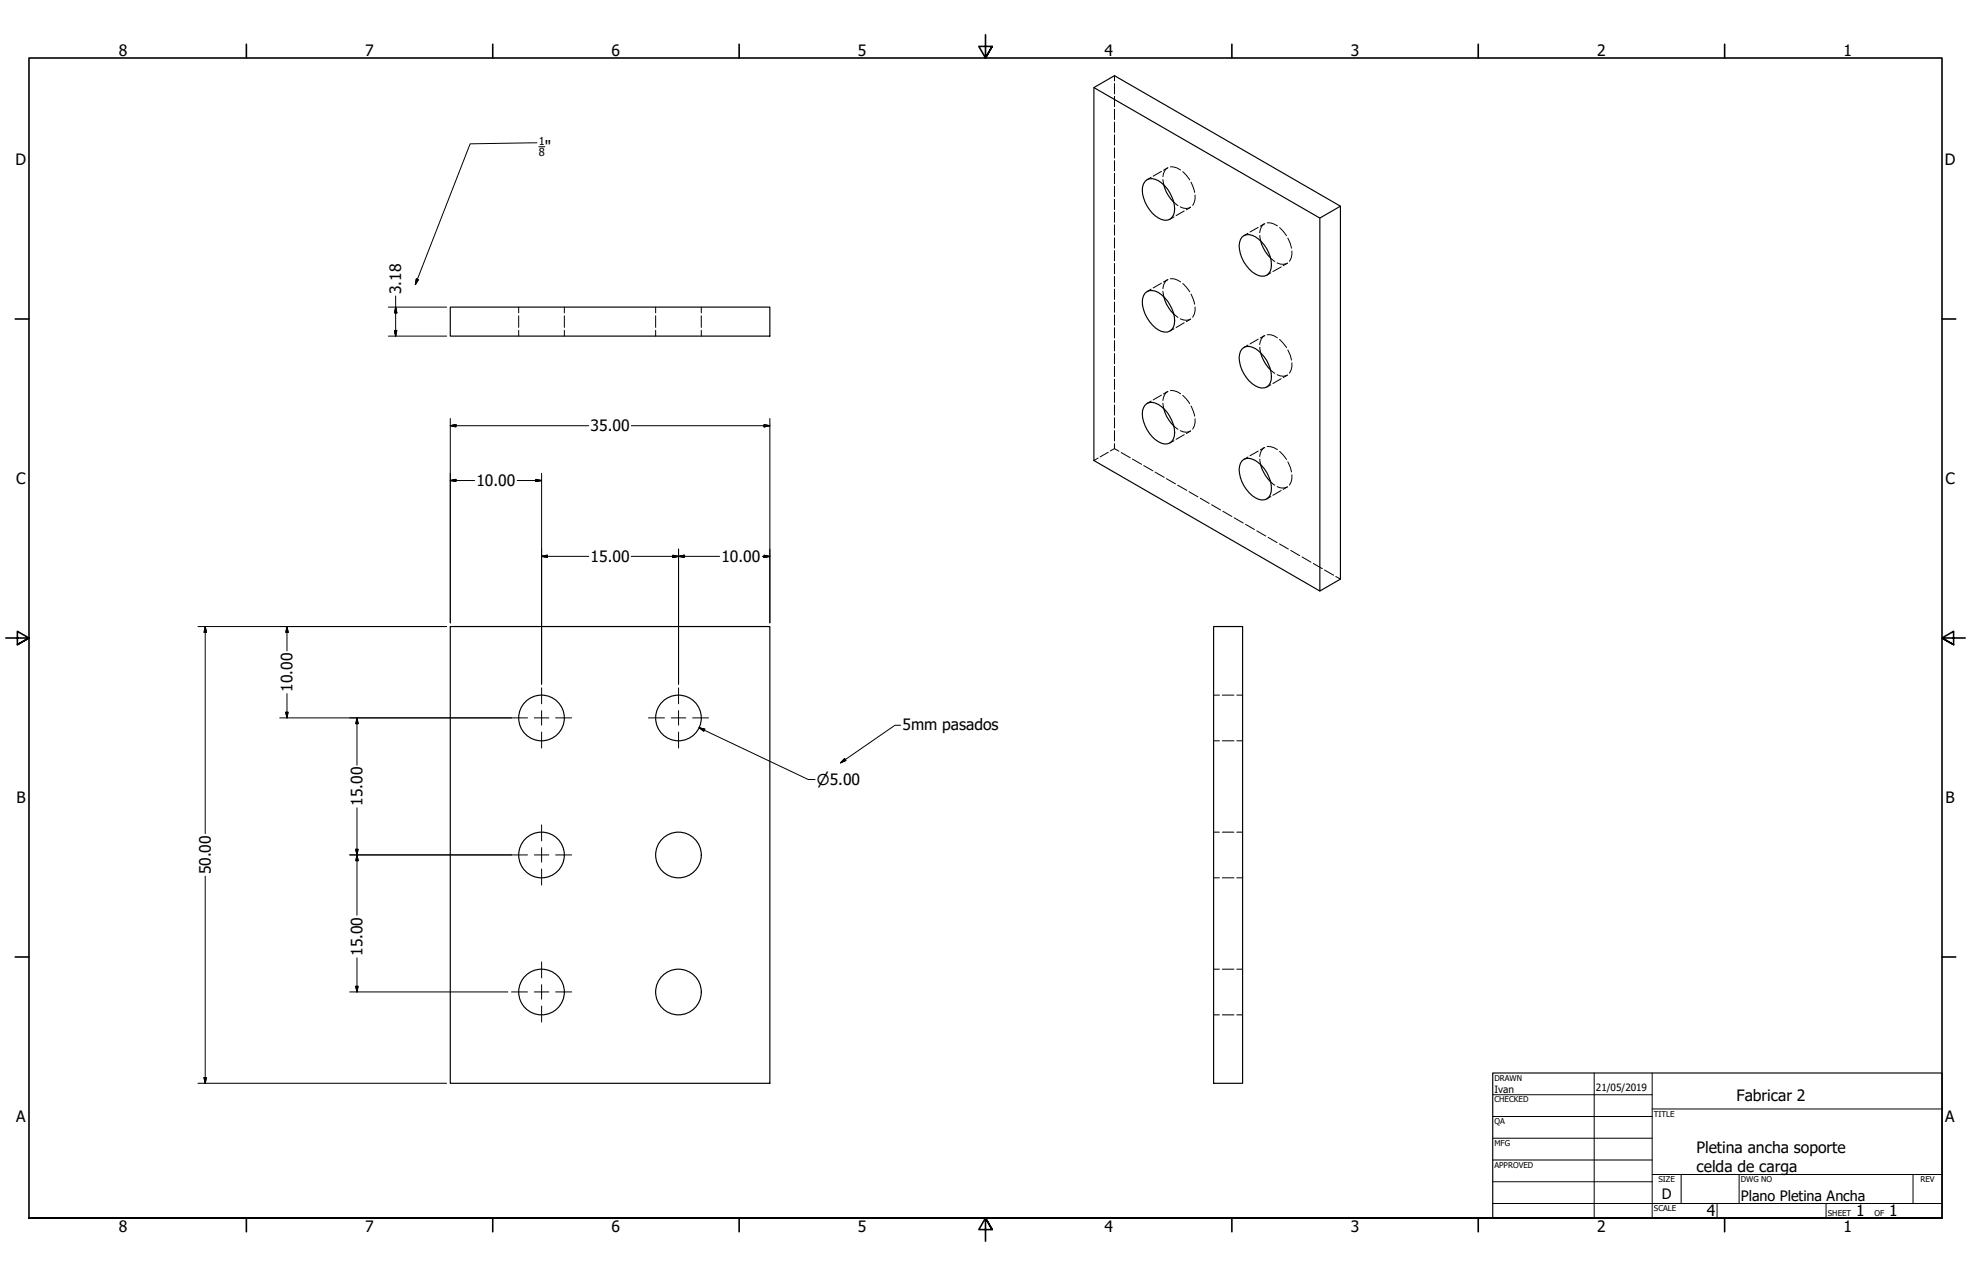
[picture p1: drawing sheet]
<svg xmlns="http://www.w3.org/2000/svg" width="864mm" height="559mm" viewBox="0 0 864 559" stroke-linecap="round" stroke-linejoin="round" font-family="sans-serif">
<!-- layer: Visible (ANSI) -->
<g fill="none" stroke="#000" stroke-width=".51">
<path d="M479.3 38.4l99 57.1 9-5.2v163.3l-9 5.2v-163.3M501.7 79.4a5.1 5.1 0 0 1 7.3 .7 15.2 15.2 0 0 1 5.5 12.9 4.1 4.1 0 0 1-6.9 2.5 15.2 15.2 0 0 1-7-13.8zM509.9 81a15.7 15.7 0 0 0 4.4 7.6M587.3 90.3l-99-57.2-9 5.3v163.3l99 57.1M544.1 103.9a5.2 5.2 0 0 1 7.3 .7 15 15 0 0 1 5.6 12.8 4.1 4.1 0 0 1-2.7 3.5 4.1 4.1 0 0 1-4.3-.9 15 15 0 0 1-6.9-13.8zM552.3 105.4a17.3 17.3 0 0 0 4.4 7.6M197.3 134.5h140v12.7h-140zM501.7 128.4a5.2 5.2 0 0 1 7.3 .7 15.2 15.2 0 0 1 5.5 12.8 4.2 4.2 0 0 1-6.9 2.6 15.4 15.4 0 0 1-7-13.8zM509.9 129.9a15.7 15.7 0 0 0 4.4 7.6M544.1 152.9a5.1 5.1 0 0 1 7.3 .7 15.2 15.2 0 0 1 5.6 12.8 4.1 4.1 0 0 1-2.7 3.5 4.1 4.1 0 0 1-4.3-.9 15 15 0 0 1-6.9-13.7zM552.3 154.4a17.3 17.3 0 0 0 4.4 7.7M501.7 177.4a5.1 5.1 0 0 1 7.3 .7 15.2 15.2 0 0 1 5.5 12.8 4.1 4.1 0 0 1-6.9 2.6 15.2 15.2 0 0 1-7-13.8z"/>
<path d="M509.9 178.9a15.7 15.7 0 0 0 4.4 7.7M544.1 201.9a5.2 5.2 0 0 1 7.3 .7 15 15 0 0 1 5.6 12.8 4.1 4.1 0 0 1-2.7 3.5 4.1 4.1 0 0 1-4.3-.9 15 15 0 0 1-6.9-13.8zM552.3 203.4a17.3 17.3 0 0 0 4.4 7.6M197.3 274.4h140v200h-140zM531.7 274.4h12.7v200h-12.7z"/>
<circle cx="237.3" cy="314.4" r="10"/>
<circle cx="297.3" cy="314.4" r="10"/>
<circle cx="237.3" cy="374.4" r="10"/>
<circle cx="297.3" cy="374.4" r="10"/>
<circle cx="237.3" cy="434.4" r="10"/>
<circle cx="297.3" cy="434.4" r="10"/>
</g>
<!-- layer: Hidden (ANSI) -->
<g fill="none" stroke="#000" stroke-width=".44">
<path d="M488.3 33.1v2.3M488.3 36.6v4.5M488.3 42.2v4.5M488.3 47.8v4.5M488.3 53.5v4.5M488.3 59.1v4.5M488.3 64.7v4.5M488.3 70.4v4.5M488.3 75.9v4.6M504.4 77.7l-1.8 1M508.9 75.1l-3.6 2.1M509.5 78.6l.4 2.4"/>
<path d="M511.6 73.5l-1.8 1M511.7 73.5a4.6 4.6 0 0 0-2.2 3.9M512.8 73.1a6.3 6.3 0 0 1 4.5 1.3M518.2 75.2l3.1 3.6M521.8 79.8l1.6 4.5M488.3 81.6v4.5M488.3 87.2v4.6M488.3 92.8v4.5M488.3 98.5v4.5M514.3 88.6l1.8 1.4M514.4 95l-1.8 1M517.1 90.6a4.2 4.2 0 0 0 4.6 .1"/>
<path d="M518.9 92.4l-3.6 2M521.6 90.8l-1.8 1.1M523.6 85.4a6.4 6.4 0 0 1-1.1 4.5M551.3 99.6l-3.6 2M554 98l-1.8 1.1M554.2 98a4.4 4.4 0 0 0-2.3 3.9M555.2 97.6a6.3 6.3 0 0 1 4.5 1.3M560.6 99.7l3.1 3.6M488.3 104.1v4.5M488.3 109.7v4.5M488.3 115.4v4.5M546.8 102.2l-1.8 1"/>
<path d="M552 103.1l.3 2.3M556.7 113l1.8 1.5M556.8 119.4l-1.7 1.1M559.6 115.1a4.6 4.6 0 0 0 4.5 .1M561.3 116.9l-3.6 2M564 115.3l-1.8 1M564.3 104.3l1 2.1 .5 2.3M566 109.9a6.4 6.4 0 0 1-1 4.5M227.3 134.5v2.5M227.3 138.3v5.1M247.3 134.5v2.5M247.3 138.3v5.1"/>
<path d="M287.3 134.5v2.5M287.3 138.3v5.1M307.3 134.5v2.5M307.3 138.3v5.1M488.3 121v4.5M488.3 126.6v4.5M488.3 132.3v4.5M488.3 137.9v4.5M504.4 126.6l-1.8 1.1M508.9 124l-3.6 2.1M509.5 127.6l.4 2.3M511.6 122.5l-1.8 1"/>
<path d="M511.7 122.4a4.6 4.6 0 0 0-2.2 4M512.8 122.1a5.5 5.5 0 0 1 4.5 1.3M514.3 137.5l1.8 1.5M517.1 139.6a4.6 4.6 0 0 0 4.6 .1M518.2 124.2l3.1 3.6M521.6 139.8l-1.8 1M521.8 128.8l1.6 4.4M523.6 134.4a6.6 6.6 0 0 1-1.1 4.5M227.3 144.7v2.5M247.3 144.7v2.5M287.3 144.7v2.5M307.3 144.7v2.5"/>
<path d="M488.3 143.5v4.5M488.3 149.2v4.5M488.3 154.8v4.5M514.4 144l-1.8 1M518.9 141.4l-3.6 2M546.8 151.1l-1.8 1M551.3 148.5l-3.6 2.1M552 152.1l.3 2.3M554 147l-1.8 1M554.2 146.9a4.6 4.6 0 0 0-2.3 4M555.2 146.6a5.5 5.5 0 0 1 4.5 1.4M560.6 148.7l3.1 3.6"/>
<path d="M564.3 153.3l1 2.1 .5 2.3M566 158.9a6.4 6.4 0 0 1-1 4.5M488.3 160.4v4.5M488.3 166.1v4.5M488.3 171.7v4.5M488.3 177.4v4.4M504.4 175.6l-1.8 1.1M508.9 173l-3.6 2.1M509.5 176.6l.4 2.3M511.6 171.4l-1.8 1.1M511.7 171.4a4.6 4.6 0 0 0-2.2 4M512.8 171.1a6.3 6.3 0 0 1 4.5 1.3"/>
<path d="M518.2 173.2l3.1 3.6M521.8 177.8l1.6 4.4M556.7 162.1l1.8 1.4M556.8 168.5l-1.7 1M559.6 164.1a4.4 4.4 0 0 0 4.5 .1M561.3 165.9l-3.6 2.1M564 164.3l-1.8 1.1M485.6 198.1l-3.6 2M488.3 182.9v4.6M488.3 188.6v4.5M488.3 194.2v2.3M488.3 196.5l-1.8 1"/>
<path d="M488.3 196.5l2 1.1M491.2 198.2l4 2.3M514.3 186.6l1.8 1.4M514.4 193l-1.8 1M517.1 188.6a4.2 4.2 0 0 0 4.6 .1M518.9 190.4l-3.6 2M521.6 188.8l-1.8 1.1M523.6 183.4a6.4 6.4 0 0 1-1.1 4.5M551.3 197.5l-3.6 2.1M554 196l-1.8 1M554.2 196a4.4 4.4 0 0 0-2.3 3.9M555.2 195.6a6.3 6.3 0 0 1 4.5 1.3"/>
<path d="M560.6 197.7l3.1 3.5M481.1 200.6l-1.8 1.1M496.2 201l4 2.3M501.1 203.9l4 2.3M506.1 206.8l4 2.2M511 209.6l4 2.3M516 212.5l4 2.3M521 215.3l3.9 2.3M525.9 218.2l3.9 2.3M546.8 200.2l-1.8 1M552 201.1l.3 2.3M556.7 211l1.8 1.5"/>
<path d="M556.8 217.4l-1.7 1.1M559.6 213.1a4.6 4.6 0 0 0 4.5 .1M561.3 214.8l-3.6 2.1M564 213.3l-1.8 1M564.3 202.2l1 2.2 .5 2.3M566 207.9a6.4 6.4 0 0 1-1 4.5M530.9 221l3.9 2.3M535.8 223.9l4 2.3M540.8 226.8l3.9 2.2M545.7 229.6l4 2.3M550.7 232.5l3.9 2.3M555.6 235.3l4 2.3"/>
<path d="M560.6 238.2l3.9 2.3M565.5 241l4 2.3M570.5 243.9l3.9 2.3M575.4 246.8l4 2.2M580.3 249.6l4 2.3M585.3 252.5l2 1.1M531.7 304.4h2.6M535.6 304.4h5M541.9 304.4h2.5M531.7 324.4h2.6M535.6 324.4h5M541.9 324.4h2.5"/>
<path d="M531.7 364.4h2.6M535.6 364.4h5M541.9 364.4h2.5M531.7 384.4h2.6M535.6 384.4h5M541.9 384.4h2.5M531.7 424.4h2.6M535.6 424.4h5M541.9 424.4h2.5M531.7 444.4h2.6M535.6 444.4h5M541.9 444.4h2.5"/>
</g>
<!-- layer: Border (ANSI) -->
<g fill="none" stroke="#000" stroke-width=".7">
<path d="M107.9 19.4v6M215.9 19.4v6M323.8 19.4v6M431.8 15.2v10.2l-2.9-5.1h5.8l-2.9 5.1 2.9-5.1M539.8 19.4v6M647.7 19.4v6M755.6 19.4v6M6.7 139.7h6M850.9 139.7h6M2.5 279.4h10.2l-5.1-2.9v5.8l5.1-2.9-5.1 2.9M861.1 279.4h-10.2l5.1-2.9v5.8l-5.1-2.9 5.1 2.9M6.7 419.1h6"/>
<path d="M850.9 419.1h6M12.7 533.4v-508h838.2v508h-838.2h838.2M107.9 533.4v6M215.9 533.4v6M323.8 533.4v6M434.7 538.5l-2.9-5.1 2.9 5.1h-5.8l2.9-5.1v10.2M539.8 533.4v6M647.7 533.4v6M755.6 533.4v6"/>
</g>
<!-- layer: Title (ANSI) -->
<g fill="none" stroke="#000" stroke-width=".44">
<path d="M654 479.4h69.9M698.5 469.9v63.5M723.9 469.9v63.5M654 488.9h69.9M654 498.5h69.9M723.9 485.6h127M654 508h69.9M654 517.5h69.9M723.9 514.3h127M736.6 514.3v12.7M762 514.3v12.7M838.2 514.3v12.7"/>
<path d="M654 527h196.9M752.3 527v6.4M800.1 527v6.4"/>
</g>
<path d="M654 469.9h196.9v63.5h-196.9z" fill="none" stroke="#000" stroke-width=".51"/>
<!-- layer: Center Mark (ANSI) -->
<g fill="none" stroke="#000" stroke-width=".44">
<path d="M224.1 314.4h7M234.1 314.4h6.4M237.3 301.2v7M237.3 311.2v6.4M243.5 314.4h6.9M284.1 314.4h7M294.1 314.4h6.4M297.3 301.2v7M297.3 311.2v6.4M303.5 314.4h7M237.3 320.6v7M297.3 320.6v7"/>
<path d="M224.1 374.4h7M234.1 374.4h6.4M237.3 361.3v6.9M237.3 371.2v6.4M243.5 374.4h6.9M237.3 380.6v7M224.1 434.4h7M234.1 434.4h6.4M237.3 421.3v6.9M237.3 431.2v6.4M243.5 434.4h6.9M237.3 440.6v7"/>
</g>
<!-- layer: Dimension (ANSI) -->
<g fill="none" stroke="#000" stroke-width=".44">
<path d="M170.2 134.5h25.5M173.4 134.5l.5 2.5h-1.1zM173.4 129.6v17.6M170.2 147.2h25.5M172.8 144.7h1.1l-.5 2.5zM197.3 186.4l2.5-.5v1zM197.3 186.4h60.6M197.3 183.3v89.5M276.6 186.4h60.7M334.8 185.9l2.5 .5-2.5 .5zM337.3 183.3v89.5M197.3 210.4l2.5-.5v1z"/>
<path d="M197.3 210.4h10.7M226.6 210.4h10.7M234.8 209.9l2.5 .5-2.5 .5zM237.3 207.3v92.4M237.3 243.6l2.5-.5v1.1zM237.3 243.6h20.6M276.6 243.6h38.7M294.8 243.1l2.5 .5-2.5 .6zM297.3 243.6l2.5-.5v1.1zM297.3 240.5v59.2M334 243.6h3.3M334.8 243.1l2.5 .5-2.5 .6z"/>
<path d="M86.7 274.4h109M89.9 274.4l.5 2.5h-1zM89.9 274.4v90.7M125.7 274.4l.5 2.5h-1zM125.7 274.4v10.7M122.6 314.4h101.5M125.2 311.9h1l-.5 2.5zM125.7 303.8v10.6M156.4 314.4l.5 2.5h-1zM156.4 314.4v20.7M306.3 318.7l2.5 .6-.4 .9zM306.3 318.7l47.8 22.7h3"/>
<path d="M156.4 353.8v47M153.2 374.4h70.9M155.9 371.9h1l-.5 2.5zM156.4 374.4l.5 2.5h-1zM89.9 383.7v90.7M156.4 419.5v14.9M153.2 434.4h69.3M155.9 431.9h1l-.5 2.5zM86.7 474.4h109M89.4 471.9h1l-.5 2.5z"/>
</g>
<g fill="#000" stroke="#000" stroke-width=".44">
<path d="M173.4 134.5l.5 2.5zM173.4 134.5l.5 2.5h-1.1zM172.8 144.7l.6 2.5zM172.8 144.7h1.1l-.5 2.5zM197.3 186.4l2.5-.5zM197.3 186.4l2.5-.5v1zM334.8 186.9l2.5-.5zM334.8 185.9l2.5 .5-2.5 .5zM197.3 210.4l2.5-.5zM197.3 210.4l2.5-.5v1zM234.8 210.9l2.5-.5zM234.8 209.9l2.5 .5-2.5 .5z"/>
<path d="M237.3 243.6l2.5-.5zM237.3 243.6l2.5-.5v1.1zM294.8 244.2l2.5-.6zM294.8 243.1l2.5 .5-2.5 .6zM297.3 243.6l2.5-.5zM297.3 243.6l2.5-.5v1.1zM334.8 244.2l2.5-.6zM334.8 243.1l2.5 .5-2.5 .6zM89.9 274.4l.5 2.5zM89.9 274.4l.5 2.5h-1zM125.7 274.4l.5 2.5zM125.7 274.4l.5 2.5h-1z"/>
<path d="M125.2 311.9l.5 2.5zM125.2 311.9h1l-.5 2.5zM156.4 314.4l.5 2.5zM156.4 314.4l.5 2.5h-1zM306.3 318.7l2.5 .6zM306.3 318.7l2.5 .6-.4 .9zM155.9 371.9l.5 2.5zM155.9 371.9h1l-.5 2.5zM156.4 374.4l.5 2.5zM156.4 374.4l.5 2.5h-1zM155.9 431.9l.5 2.5zM155.9 431.9h1l-.5 2.5z"/>
<path d="M89.4 471.9l.5 2.5zM89.4 471.9h1l-.5 2.5z"/>
</g>
<!-- layer: Symbol (ANSI) -->
<path d="M235.3 62.5l-29.3 .5-24 61.7M236.1 64.3h2.6M182.4 122.2l.9 .3-1.3 2.2zM394.6 317.6h-2.5l-23.8 16.5M370.1 332.2l.5 .9-2.3 1z" fill="none" stroke="#000" stroke-width=".44"/>
<path d="M182.4 122.2l-.4 2.5zM182.4 122.2l.9 .3-1.3 2.2zM370.1 332.2l-1.8 1.9zM370.1 332.2l.5 .9-2.3 1z" fill="#000" stroke="#000" stroke-width=".44"/>
<g font-size="6.9">
<text x="52.1" y="24.4">8</text>
<text x="160" y="24.4">7</text>
<text x="268" y="24.4">6</text>
<text x="375.9" y="24.4">5</text>
<text x="483.9" y="24.4">4</text>
<text x="591.8" y="24.4">3</text>
<text x="699.8" y="24.4">2</text>
<text x="807.7" y="24.4">1</text>
<text x="238.7" y="66.7">&quot;</text>
<text x="6.9" y="72.3">D</text>
<text x="852.1" y="72.3">D</text>
<text x="175.8" y="128.8" transform="rotate(-90 175.8 128.8)">3.18</text>
<text x="258.8" y="188.9">35.00</text>
<text x="7.1" y="212">C</text>
<text x="208.7" y="212.9">10.00</text>
<text x="852.4" y="212">C</text>
<text x="258.8" y="246.1">15.00</text>
<text x="316.1" y="246.1">10.00</text>
<text x="128.2" y="303" transform="rotate(-90 128.2 303)">10.00</text>
<text x="395.4" y="319.5">5mm pasados</text>
<text x="7.2" y="351.7">B</text>
<text x="158.9" y="352.9" transform="rotate(-90 158.9 352.9)">15.00</text>
<text x="852.4" y="351.7">B</text>
<text x="92.4" y="383" transform="rotate(-90 92.4 383)">50.00</text>
<text x="158.9" y="418.7" transform="rotate(-90 158.9 418.7)">15.00</text>
<text x="760.9" y="482.1">Fabricar 2</text>
<text x="7.1" y="491.4">A</text>
<text x="852.3" y="491.4">A</text>
<text x="743.3" y="505">Pletina ancha soporte</text>
<text x="743.3" y="513.3">celda de carga</text>
<text x="747.8" y="532.6">4</text>
<text x="813.2" y="532.6">1</text>
<text x="827.8" y="532.6">1</text>
<text x="52.1" y="539.4">8</text>
<text x="160" y="539.4">7</text>
<text x="268" y="539.4">6</text>
<text x="375.9" y="539.4">5</text>
<text x="483.9" y="539.4">4</text>
<text x="591.8" y="539.4">3</text>
<text x="699.8" y="539.4">2</text>
<text x="807.7" y="539.4">1</text>
</g>
<text font-size="6.5" x="357.9" y="343.8">⌀5.00</text>
<g font-size="6.3">
<text x="728.1" y="524.9">D</text>
<text x="762.8" y="526.2">Plano Pletina Ancha</text>
</g>
<g font-size="4.8">
<text x="236.1" y="63.7">1</text>
<text x="236.1" y="68.5">8</text>
</g>
<g font-size="4.4">
<text x="654.8" y="478.6">Ivan</text>
<text x="699.3" y="478">21/05/2019</text>
</g>
<g font-size="3.5">
<text x="654.8" y="473.2">DRAWN</text>
<text x="654.8" y="482.8">CHECKED</text>
<text x="724.7" y="488.9">TITLE</text>
<text x="654.8" y="492.3">QA</text>
<text x="654.8" y="501.8">MFG</text>
<text x="654.8" y="511.4">APPROVED</text>
<text x="726.7" y="517.7">SIZE</text>
<text x="762.8" y="517.7">DWG NO</text>
<text x="841.4" y="517.7">REV</text>
<text x="724.7" y="530.4">SCALE</text>
<text x="800.9" y="532.6">SHEET</text>
<text x="821.3" y="532.6">OF</text>
</g>
</svg>
